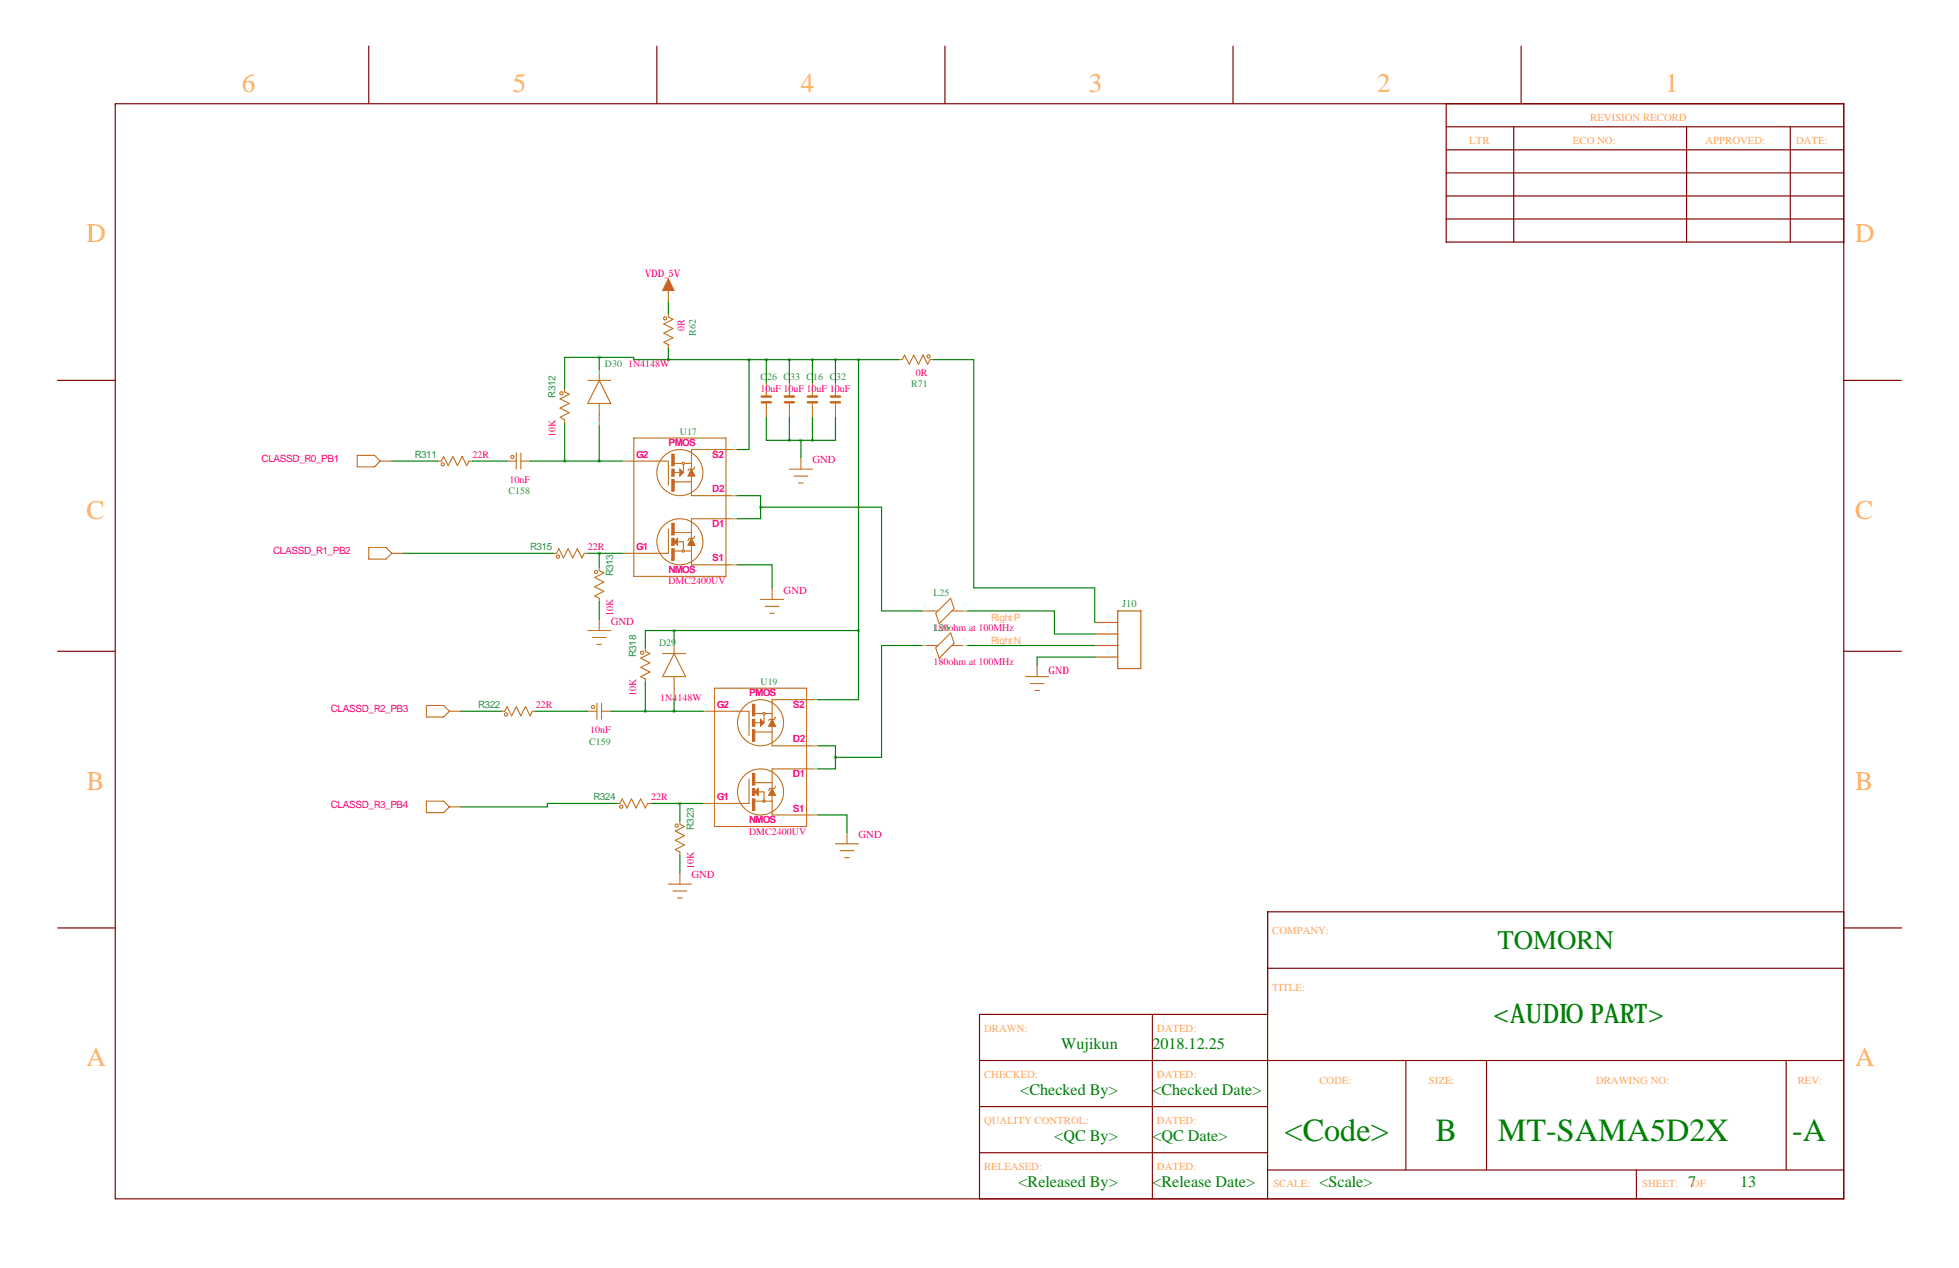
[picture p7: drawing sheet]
<svg xmlns="http://www.w3.org/2000/svg" width="432mm" height="279mm" viewBox="0 0 432 279" stroke-linecap="round" stroke-linejoin="round" font-family="sans-serif">
<g fill="none" stroke="#800000" stroke-width=".25">
<path d="M81.3 10.2v12.7M144.8 10.2v12.7M208.3 10.2v12.7M271.8 10.2v12.7M335.3 10.2v12.7M25.4 22.9h381v241.3h-381zM318.8 27.9h87.6M318.8 33h87.6M318.8 22.9v30.4h87.6M318.8 38.1h87.6M333.7 27.9v25.4M371.8 27.9v25.4"/>
<path d="M394.6 27.9v25.4M318.8 43.2h87.6M318.8 48.3h87.6M12.7 83.8h12.7M406.4 83.8h12.7M12.7 143.5h12.7M406.4 143.5h12.7M12.7 204.5h12.7M279.4 213.4h127M406.4 200.9h-127v63.3M406.5 204.5h12.7M215.9 233.7h190.5"/>
<path d="M254 223.5v40.7M279.4 223.5h-63.5v40.7M309.9 233.7v24.1M327.7 233.7v24.1M393.7 233.7v24.1M215.9 243.8h63.5M215.9 254h63.5M279.4 257.8h127M360.7 257.8v6.4"/>
</g>
<g fill="none" stroke="#bb6000" stroke-width=".22">
<path d="M147.3 69.1v.7l1 .6-2 1 2 1-2 1 2 1-2 1 1 .5v.8M147.3 61.5v5M198.1 79.2h.8l.5-1 1 2.1 1-2.1 1 2.1 1.1-2.1 1 2.1 .5-1.1h.7M113.8 99.8v3.6M114.8 99.8v3.6M124.5 85.6v.8l1 .5-2.1 1 2.1 1-2.1 1 2.1 1-2.1 1 1.1 .6v.7M129.5 83.8h5.1M132.1 83.8l2.5 5.1h-5.1zM132.1 81.3v2.5M132.1 88.9v5.1M139.7 96.5h20.3v30.5h-20.3zM162.6 99.1h-10.2v4.3"/>
<path d="M168.9 84.3v3.1M168.9 88.6v3.3M174 84.3v3.1M174 88.6v3.3M179.1 84.3v3.1M179.1 88.6v3.3M184.1 84.3v3.1M184.1 88.6v3.3M78.7 100.3h3.8l1.3 1.3-1.3 1.3h-3.8zM83.8 101.6h2.6M96.5 101.6h.8l.5-1 1 2 1-2 1 2 1.1-2 1 2 .5-1h.7M111.8 101.6h2"/>
<path d="M114.8 101.6h2M137.2 101.6h10.1v5.3M147.3 116.6v5.3h-10.1M148.6 117.3h3.8M148.6 102.1h1.8M148.6 106.2h3.8M149.4 119.4h1.2v1.8M150.6 102.4v1.7h-2M150.9 102.1h1.5M152.4 104.9v4.3h10.2M153.2 118.1l-.3 .5h-1l-.3 .5M153.2 102.9l-.3 .5h-1l-.3 .2"/>
<path d="M162.6 114.3h-10.2v4.3M174 103.4h5.1M175 104.9h3.1M176 106.4h1M176.5 100.8v2.6M81.3 120.7h3.8l1.3 1.2-1.3 1.3h-3.8zM86.4 121.9h2.5M121.9 121.9h.8l.5-1 1 2 1-2 1 2 1.1-2 1 2 .5-1h.7M129.5 138.9h5.1M132.1 125v.7l1 .5-2 1.1 2 1-2 1 2 1-2 1 1 .5v.8M132.1 136.4v2.5M148.6 121.4h1.8"/>
<path d="M150.9 121.4h1.5M152.4 120.1v4.4h10.2M167.6 132.1h5.1M168.7 133.6h3M169.7 135.1h1M170.2 129.5v2.6M203.2 134.6h3.6M209.5 131.8l.8 2.3-3.3 3.3-.8-2.3zM209.5 139.4l.8 2.3-3.3 3.3-.8-2.3zM209.8 134.6h3.6M94 155.4h3.8l1.3 1.3-1.3 1.3h-3.8zM99.1 156.7h2.5"/>
<path d="M110.5 156.7h.8l.5-1 1 2 1-2 1 2 1-2 1 2 .5-1h.8M129.5 156.7h2.1M130.6 140.5h3M131.6 154.9v3.6M131.6 142h1M132.6 156.7h2M132.6 154.9v3.6M142.2 142.7v.8l1.1 .5-2.1 1 2.1 1-2.1 1.1 2.1 1-2.1 1 1 .5v.8M146 144h5.1M148.6 144l2.5 5.1h-5.1zM148.6 141.5v2.5M148.6 149.1v5.1"/>
<path d="M154.9 156.7h10.2v5.4M157.5 151.6h20.3v30.5h-20.3zM166.4 157.2h1.7M168.4 157.5v1.8h-2M168.7 157.2h1.5M170.9 158l-.2 .5h-1l-.3 .3M180.3 154.2h-10.1v4.3M203.2 142.2h3.6M209.8 142.2h3.6M226.1 149.1h5M227.1 150.6h3M228.1 152.1h1"/>
<path d="M228.6 146.6v2.5M94 176.5h3.8l1.3 1.3-1.3 1.3h-3.8zM99.1 177.8h2.5M135.9 177h.8l.5-1 1 2.1 1-2.1 1 2.1 1-2.1 1 2.1 .5-1.1h.8M165.1 171.7v5.3h-10.2M166.4 176.5h1.7M166.4 172.5h3.8M166.4 161.3h3.8M167.1 174.5h1.3v1.8M168.7 176.5h1.5M170.2 160v4.3h10.1M170.2 175.3v4.3h10.1"/>
<path d="M170.9 173.2l-.2 .5h-1l-.3 .5M180.3 169.4h-10.1v4.3M147.3 194.8h5.1M148.3 196.3h3.1M149.4 197.9h1M149.9 180.8v.8l1 .5-2.1 1 2.1 1-2.1 1.1 2.1 1-2.1 1 1.1 .5v.8M149.9 192.3v2.5M184.1 185.9h5.1M185.2 187.5h3M186.2 189h1M186.7 183.4v2.5"/>
<circle cx="146.6" cy="70.2" r=".36"/>
<circle cx="204.7" cy="78.5" r=".36"/>
<circle cx="123.7" cy="86.7" r=".36"/>
<circle cx="97.6" cy="102.3" r=".36"/>
<circle cx="112.9" cy="100.7" r=".36"/>
<circle cx="149.9" cy="104.1" r="5.1"/>
<circle cx="149.9" cy="119.4" r="5.1"/>
<circle cx="150.6" cy="102.1" r=".25"/>
<circle cx="123" cy="122.6" r=".36"/>
<circle cx="131.4" cy="126" r=".36"/>
<circle cx="150.6" cy="121.4" r=".25"/>
<circle cx="111.6" cy="157.4" r=".36"/>
<circle cx="130.7" cy="155.8" r=".36"/>
<circle cx="141.5" cy="143.8" r=".36"/>
<circle cx="167.6" cy="159.3" r="5.1"/>
<circle cx="168.4" cy="157.2" r=".25"/>
<circle cx="137" cy="177.7" r=".36"/>
<circle cx="167.6" cy="174.5" r="5.1"/>
<circle cx="168.4" cy="176.5" r=".25"/>
<circle cx="149.1" cy="181.9" r=".36"/>
</g>
<path d="M167.9 87.4h2M167.9 88.6h2M173 87.4h2M173 88.6h2M178.1 87.4h2M178.1 88.6h2M183.1 87.4h2.1M183.1 88.6h2.1" fill="none" stroke="#bb6000" stroke-width=".51"/>
<g fill="#bb6000" stroke="#bb6000" stroke-width=".22">
<path d="M165.9 170.4h.5v2.6h-.5z"/>
<path d="M165.9 176h.5v2.6h-.5z"/>
<path d="M165.9 173.7h.5v1.6h-.5z"/>
<path d="M170.2 173.7l.7 1.6h-1.5z"/>
<path d="M166.4 174.5l.7-.8v1.6z"/>
<path d="M165.9 155.2h.5v2.5h-.5z"/>
<path d="M167.6 158.5l.8 .8-.8 .7z"/>
<path d="M170.2 158.5l.7 1.5h-1.5z"/>
<path d="M165.9 158.5h.5v1.5h-.5z"/>
<path d="M165.9 160.8h.5v2.5h-.5z"/>
<path d="M148.1 115.3h.5v2.6h-.5z"/>
<path d="M148.1 120.9h.5v2.5h-.5z"/>
<path d="M148.1 118.6h.5v1.5h-.5z"/>
<path d="M152.4 118.6l.8 1.5h-1.6z"/>
<path d="M149.4 118.6v1.5l-.8-.7z"/>
<path d="M148.1 100.1h.5v2.5h-.5z"/>
<path d="M149.9 103.4l.7 .7-.7 .8z"/>
<path d="M152.4 103.4l.8 1.5h-1.6z"/>
<path d="M148.1 103.4h.5v1.5h-.5z"/>
<path d="M148.1 105.7h.5v2.5h-.5z"/>
<path d="M147.3 61.5l1.3 2.5h-2.6z"/>
</g>
<path d="M241.3 137.2h5.1M241.3 139.7h5.1M246.4 134.6h5.1v12.7h-5.1zM241.3 142.2h5.1M241.3 144.8h5.1" fill="none" stroke="#bb6000" stroke-width=".25"/>
<g fill="none" stroke="#008000" stroke-width=".25">
<path d="M132.1 78.7h7.6v.5h7.6M132.1 78.7h-7.6v6.9M132.1 78.7v2.6M147.3 66.5v2.6M147.3 76.7v2.5M147.3 79.2h50.8M165.1 79.2v19.9h-2.5M168.9 79.2v5.1M174 79.2v5.1M179.1 79.2v5.1M184.1 79.2v5.1M189.2 79.2v59.7"/>
<path d="M205.7 79.2h8.9v50.3h26.7v7.7M124.5 93.2v8.4M132.1 94v7.6M168.9 91.9v5.1h5.1M174 91.9v5.1M174 97h5.1M176.5 97v3.8M179.1 91.9v5.1M184.1 91.9v5.1h-5M86.4 101.6h10.1M104.1 101.6h7.7M116.8 101.6h20.4"/>
<path d="M162.6 109.2h5v2.6M167.6 111.8h26.7v22.8h8.9M167.6 111.8v2.5h-5M88.9 121.9h33M129.5 121.9h7.7M132.1 121.9v3.1M132.1 132.6v3.8M148.6 138.9h-6.4v3.8M148.6 138.9v2.6M148.6 138.9h40.6M162.6 124.5h7.6v5M189.2 138.9v15.3h-8.9"/>
<path d="M213.4 134.6h19v5.1h8.9M101.6 156.7h8.9M118.1 156.7h11.4M134.6 156.7h20.3M142.2 150.4v6.3M148.6 154.2v2.5M203.2 142.2h-8.9v24.7h-10.2M213.4 142.2h27.9M241.3 144.8h-12.7v1.8M135.9 177h-15.3v.8h-19M143.5 177h11.4M149.9 177v3.8"/>
<path d="M180.3 164.3h3.8v2.6M180.3 179.6h6.4v3.8M184.1 166.9v2.5h-3.8M149.9 188.5v3.8"/>
</g>
<path d="M184.1 166.9a.05 .05 0 0 0 .1 0 .05 .05 0 0 0-.1 0zM149.8 177a.05 .05 0 0 0 .1 0 .05 .05 0 0 0-.1 0zM142.2 156.7a.05 .05 0 0 0 .1 0 .05 .05 0 0 0-.1 0zM189.2 79.2a.05 .05 0 0 0 .1 0 .05 .05 0 0 0-.1 0zM179 79.2a.05 .05 0 0 0 .1 0 .05 .05 0 0 0-.1 0zM184.1 79.2a.05 .05 0 0 0 .1 0 .05 .05 0 0 0-.1 0zM189.2 138.9a.05 .05 0 0 0 .1 0 .05 .05 0 0 0-.1 0zM124.4 101.6a.05 .05 0 0 0 .1 0 .05 .05 0 0 0-.1 0zM176.5 97a.05 .05 0 0 0 .1 0 .05 .05 0 0 0-.1 0zM179 97a.05 .05 0 0 0 .1 0 .05 .05 0 0 0-.1 0zM167.6 111.8a.05 .05 0 0 0 .1 0 .05 .05 0 0 0-.1 0z" fill="#008000" stroke="#008000" stroke-width=".63"/>
<g font-size="7.1" fill="#008000">
<text x="283.1" y="251.3">&lt;Code&gt;</text>
<text x="316.4" y="251.3">B</text>
<text x="330.1" y="251.3">MT-SAMA5D2X</text>
<text x="395" y="251.3">-A</text>
</g>
<g font-size="5.9" fill="#ffad5b">
<text x="53.3" y="20.3">6</text>
<text x="113" y="20.3">5</text>
<text x="176.5" y="20.3">4</text>
<text x="240" y="20.3">3</text>
<text x="303.5" y="20.3">2</text>
<text x="367" y="20.3">1</text>
<text x="19" y="53.3">D</text>
<text x="408.9" y="53.3">D</text>
<text x="19" y="114.3">C</text>
<text x="408.9" y="114.3">C</text>
<text x="19" y="174">B</text>
<text x="408.9" y="174">B</text>
<text x="19" y="234.9">A</text>
<text x="408.9" y="234.9">A</text>
</g>
<g font-size="5.9" fill="#008000">
<text x="330.1" y="209">TOMORN</text>
<text x="329.1" y="225.5">&lt;AUDIO PART&gt;</text>
</g>
<g font-size="3.6" fill="#008000">
<text x="233.9" y="231.1">Wujikun</text>
<text x="254" y="231.1">2018.12.25</text>
<text x="224.9" y="241.2">&lt;Checked By&gt;</text>
<text x="254" y="241.2">&lt;Checked Date&gt;</text>
<text x="232.4" y="251.4">&lt;QC By&gt;</text>
<text x="254" y="251.4">&lt;QC Date&gt;</text>
<text x="224.5" y="261.6">&lt;Released By&gt;</text>
<text x="254" y="261.6">&lt;Release Date&gt;</text>
<text x="290.8" y="261.6">&lt;Scale&gt;</text>
<text x="372.1" y="261.6">7</text>
<text x="383.5" y="261.6">13</text>
</g>
<g font-size="2.4" fill="#ffad5b">
<text x="350.5" y="26.7">REVISION RECORD</text>
<text x="323.8" y="31.8">LTR</text>
<text x="346.7" y="31.8">ECO NO:</text>
<text x="375.9" y="31.8">APPROVED:</text>
<text x="395.9" y="31.8">DATE:</text>
<text x="280.4" y="205.7">COMPANY:</text>
<text x="280.4" y="218.4">TITLE:</text>
<text x="216.9" y="227.3">DRAWN:</text>
<text x="255" y="227.3">DATED:</text>
<text x="216.9" y="237.5">CHECKED:</text>
<text x="255" y="237.5">DATED:</text>
<text x="290.8" y="238.8">CODE:</text>
<text x="315" y="238.8">SIZE:</text>
<text x="351.8" y="238.8">DRAWING NO:</text>
<text x="396.2" y="238.8">REV:</text>
<text x="216.9" y="247.6">QUALITY CONTROL:</text>
<text x="255" y="247.6">DATED:</text>
<text x="216.9" y="257.8">RELEASED:</text>
<text x="255" y="257.8">DATED:</text>
<text x="280.7" y="261.6">SCALE:</text>
<text x="361.9" y="261.6">SHEET:</text>
<text x="372.9" y="261.6">OF</text>
</g>
<g font-size="2.4" fill="#9bffff">
<text x="132.1" y="82.5" transform="rotate(-90 132.1 82.5)">2</text>
<text x="132.1" y="93.9" transform="rotate(-90 132.1 93.9)">1</text>
<text x="137.2" y="101.6">5</text>
<text x="161.3" y="99.1">4</text>
<text x="161.3" y="109.2">3</text>
<text x="161.3" y="114.3">6</text>
<text x="137.2" y="121.9">2</text>
<text x="161.3" y="124.5">1</text>
<text x="203.3" y="134.6">1</text>
<text x="212.1" y="134.6">2</text>
<text x="148.6" y="142.7" transform="rotate(-90 148.6 142.7)">2</text>
<text x="203.3" y="142.2">1</text>
<text x="212.1" y="142.2">2</text>
<text x="148.6" y="154.1" transform="rotate(-90 148.6 154.1)">1</text>
<text x="179.1" y="154.2">4</text>
<text x="155" y="156.7">5</text>
<text x="179.1" y="164.3">3</text>
<text x="179.1" y="169.4">6</text>
<text x="155" y="177">2</text>
<text x="179.1" y="179.6">1</text>
</g>
<g font-size="2.4" fill="#ff0080">
<text x="179.1" y="102.1">GND</text>
<text x="172.7" y="130.8">GND</text>
<text x="134.6" y="137.7">GND</text>
<text x="189.2" y="184.7">GND</text>
<text x="152.4" y="193.5">GND</text>
</g>
<g font-size="2.3" fill="#ff0080">
<text x="142.2" y="61">VDD_5V</text>
<text x="231.1" y="148.6">GND</text>
</g>
<g font-size="2.3" fill="#9bffff">
<text x="243.7" y="136.7">1</text>
<text x="243.7" y="139.2">2</text>
<text x="243.7" y="141.7">3</text>
<text x="243.7" y="144.3">4</text>
</g>
<text font-size="2.3" fill="#008080" x="247.3" y="133.9">J10</text>
<g font-size="2.2" fill="#ff0080">
<text x="150.9" y="72.9" transform="rotate(-90 150.9 72.9)">0R</text>
<text x="138.4" y="80.8">1N4148W</text>
<text x="201.9" y="82.8">0R</text>
<text x="167.6" y="86.4">10uF 10uF 10uF 10uF</text>
<text x="57.7" y="101.9">CLASSD_R0_PB1</text>
<text x="104.1" y="100.8">22R</text>
<text x="122.4" y="96.3" transform="rotate(-90 122.4 96.3)">10K</text>
<text x="140.2" y="100.8">G2</text>
<text x="147.3" y="98.3">PMOS</text>
<text x="157" y="100.8">S2</text>
<text x="112.3" y="106.4">10nF</text>
<text x="157" y="108.5">D2</text>
<text x="157" y="116.1">D1</text>
<text x="60.2" y="122.2">CLASSD_R1_PB2</text>
<text x="129.5" y="121.2">22R</text>
<text x="140.2" y="121.2">G1</text>
<text x="157" y="123.7">S1</text>
<text x="147.3" y="126.2">NMOS</text>
<text x="147.3" y="128.8">DMC2400UV</text>
<text x="135.1" y="135.6" transform="rotate(-90 135.1 135.6)">10K</text>
<text x="205.7" y="138.9">180ohm at 100MHz</text>
<text x="205.7" y="146.6">180ohm at 100MHz</text>
<text x="118.1" y="156">22R</text>
<text x="140.2" y="153.4" transform="rotate(-90 140.2 153.4)">10K</text>
<text x="145.5" y="154.4">1N4148W</text>
<text x="158" y="156">G2</text>
<text x="165.1" y="153.4">PMOS</text>
<text x="174.8" y="156">S2</text>
<text x="72.9" y="157">CLASSD_R2_PB3</text>
<text x="130.1" y="161.5">10nF</text>
<text x="174.8" y="163.6">D2</text>
<text x="174.8" y="171.2">D1</text>
<text x="72.9" y="178.1">CLASSD_R3_PB4</text>
<text x="143.5" y="176.3">22R</text>
<text x="158" y="176.3">G1</text>
<text x="174.8" y="178.8">S1</text>
<text x="165.1" y="181.4">NMOS</text>
<text x="165.1" y="183.9">DMC2400UV</text>
<text x="152.9" y="191.5" transform="rotate(-90 152.9 191.5)">10K</text>
</g>
<g font-size="2.2" fill="#008080">
<text x="153.4" y="74" transform="rotate(-90 153.4 74)">R62</text>
<text x="133.3" y="80.8">D30</text>
<text x="167.6" y="83.8">C26 C33 C16 C32</text>
<text x="122.4" y="87.6" transform="rotate(-90 122.4 87.6)">R312</text>
<text x="200.8" y="85.3">R71</text>
<text x="149.9" y="95.8">U17</text>
<text x="91.4" y="100.8">R311</text>
<text x="112.1" y="108.9">C158</text>
<text x="116.8" y="121.2">R315</text>
<text x="135.1" y="127" transform="rotate(-90 135.1 127)">R313</text>
<text x="205.7" y="131.3">L25</text>
<text x="145.3" y="142.2">D29</text>
<text x="205.7" y="138.9">L26</text>
<text x="140.2" y="144.8" transform="rotate(-90 140.2 144.8)">R318</text>
<text x="105.4" y="156">R322</text>
<text x="167.6" y="150.9">U19</text>
<text x="129.9" y="164">C159</text>
<text x="130.8" y="176.3">R324</text>
<text x="152.9" y="182.9" transform="rotate(-90 152.9 182.9)">R323</text>
</g>
<g font-size="2.2" fill="#ffad5b">
<text x="218.4" y="136.9">Right P</text>
<text x="218.4" y="142">Right N</text>
</g>
</svg>
